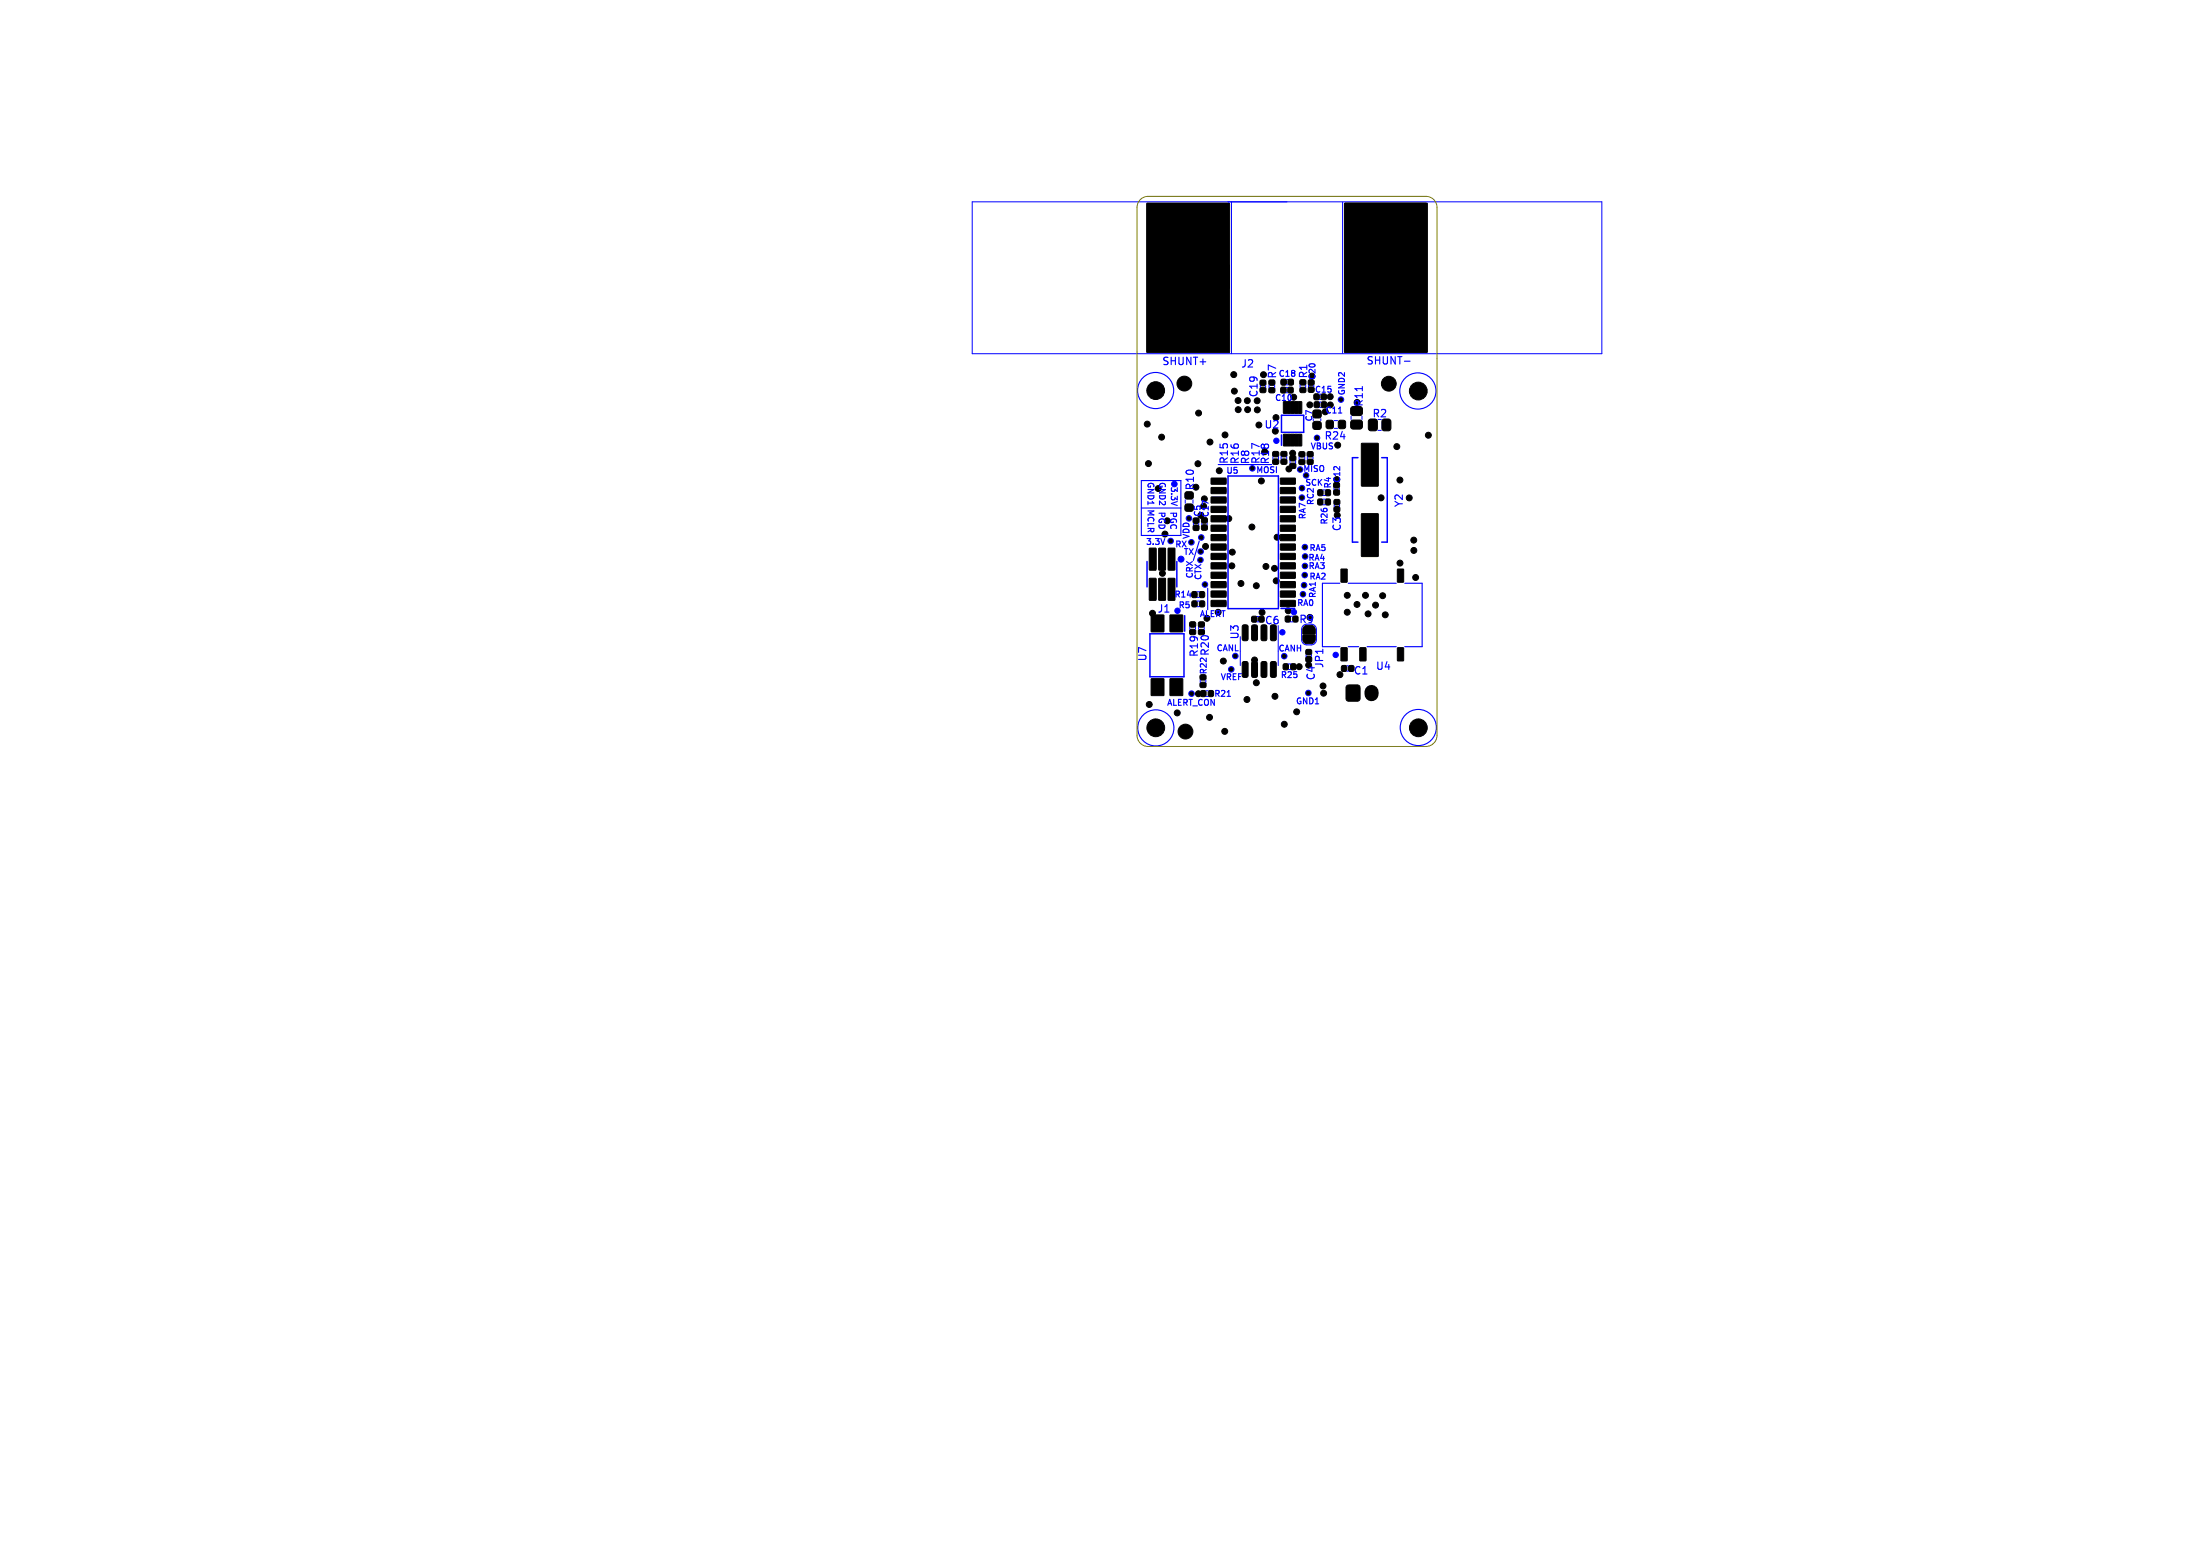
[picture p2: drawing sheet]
<svg xmlns="http://www.w3.org/2000/svg" width="297mm" height="210mm" viewBox="0 0 297 210" stroke-linecap="round" stroke-linejoin="round" font-family="sans-serif">
<g fill="#000" stroke="#000" stroke-width=".14">
<path d="M163.8 35.8h2.1v3.1h-2.1zM181.6 35.8h2.1v3.2h-2.1zM154.8 27.4l11.2 .1-.1 20.1-11.1-.1zM171.3 51.3h.2h.6v.2v.4l-.2 .1-.6-.1v-.1zM171.3 52.4l.2-.1 .6 .1v.1v.5h-.2h-.6v-.2zM173.3 54.2l.4 .1v1.5l-.4-.1zM173.8 54.2l.4 .1v1.5l-.4-.1zM174.3 54.2l.4 .1v1.5l-.4-.1zM174.8 54.2l.4 .1v1.5l-.4-.1zM175.3 54.2l.4 .1v1.5l-.4-.1zM175.5 51.3l.2-.1 .5 .1 .1 .2-.1 .4-.1 .1-.6-.1v-.2zM175.5 52.3h.2h.5l.1 .2-.1 .4-.1 .1-.6-.1v-.1z"/>
<path d="M179.1 56.8l.2-.1h.5l.2 .1v.8l-.1 .2-.6 .1-.2-.2zM180.8 56.8l.6-.1 .2 .1 .1 .8-.2 .2-.5 .1-.3-.2v-.7zM182.5 54.9h1.3l.1 .3v.7l-.3 .2-1.1-.1-.2-.3v-.6zM182.5 56.8h1.3l.1 .2v.8l-.3 .1h-1.1l-.2-.3v-.7zM184.8 56.7l.3-.1h.6l.2 .1 .1 1.1-.2 .3-.7 .1-.3-.2zM186.6 56.7l.3-.1h.6l.2 .1 .1 1.1-.2 .3-.7 .1-.3-.2zM181.5 27.4l11.2 .1-.1 20.1-11.1-.1zM155.2 74h.9l-.1 3-.8-.1zM156.4 74h.9v3l-.9-.1zM157.7 74h.9v3l-.9-.1zM160 66.5l.3-.1h.7l.1 .3v.5l-.3 .2-.7-.1-.1-.2zM160 68.1l.3-.1 .7 .1 .1 .2v.6l-.3 .1h-.7l-.1-.3z"/>
<path d="M163.5 64.5h2v.8l-2 .1zM163.5 65.8h2v.8h-2zM163.5 67.1h2v.7l-2 .1zM163.5 68.4l2-.1v.8l-2 .1zM163.5 69.6h2v.8h-2zM163.5 70.9h2v.8h-2zM163.5 72.2l2-.1v.8l-2 .1zM163.5 73.4h2v.8h-2zM163.5 74.7h2v.8h-2zM163.5 76h2v.7l-2 .1zM163.5 77.2h2v.8l-2 .1zM163.5 78.5h2v.8h-2z"/>
<path d="M163.5 79.8h2v.7l-2 .1zM171.9 61l.1-.1 .6 .1v.2v.4l-.2 .1-.5-.1-.1-.2zM171.9 62l.1-.1 .6 .1v.2v.4l-.2 .1-.5-.1-.1-.2zM173 61l.1-.1 .6 .1v.2v.4l-.2 .1-.5-.1-.1-.2zM173 62l.1-.1 .6 .1v.2v.4l-.2 .1-.5-.1-.1-.2zM173.3 58.6l.4 .1v1.5l-.4-.1zM173.8 58.6l.4 .1v1.5l-.4-.1zM174.2 62.6l.1-.1 .6 .1 .1 .1-.1 .5h-.2h-.5l-.1-.2zM174.2 61.5h.1h.6l.1 .2-.1 .5h-.2h-.5l-.1-.2zM174.3 58.6l.4 .1v1.5l-.4-.1zM172.9 79.8h1.9l.1 .7-2 .1zM172.9 78.5h1.9l.1 .8h-2z"/>
<path d="M172.9 77.2h1.9l.1 .8-2 .1zM172.9 76h1.9l.1 .7-2 .1zM172.9 74.7h1.9l.1 .8h-2zM172.9 73.4h1.9l.1 .8h-2zM172.9 72.2l1.9-.1 .1 .8-2 .1zM172.9 70.9h1.9l.1 .8h-2zM172.9 69.6h1.9l.1 .8h-2zM172.9 68.4l1.9-.1 .1 .8-2 .1zM172.9 67.1h1.9l.1 .7-2 .1zM172.9 65.8h1.9l.1 .8h-2zM172.9 64.5h1.9l.1 .8-2 .1zM174.8 58.6l.4 .1v1.5l-.4-.1z"/>
<path d="M175.3 58.6l.4 .1v1.5l-.4-.1zM175.4 61h.2h.5l.1 .2-.1 .4-.2 .1-.5-.1-.1-.1zM175.4 62h.2h.5l.1 .2-.1 .4-.2 .1-.5-.1-.1-.1zM176.5 61l.2-.1 .5 .1 .1 .2-.1 .4-.1 .1-.6-.1-.1-.2zM176.5 62h.2h.5l.1 .2-.1 .4-.1 .1-.6-.1-.1-.1zM177.9 67.4l.2-.1 .4 .1 .1 .2-.1 .5-.1 .1-.5-.1v-.2zM177.9 66.1h.2h.5v.2v.6h-.2h-.5v-.2zM179 67.4l.1-.1 .5 .1v.2v.5l-.2 .1-.4-.1-.1-.2zM179 66.1h.1h.5v.2v.6h-.2h-.4l-.1-.2zM181 76.8l.9 .1-.1 1.7-.8-.1zM183.8 69.3l2.3 .1-.1 5.7h-2.2zM183.8 59.8l2.3 .1-.1 5.7h-2.2z"/>
<path d="M188.7 76.8l.8 .1-.1 1.7-.8-.1zM155.4 83h1.7v2.3h-1.7zM155.4 91.6h1.7v2.3h-1.7zM155.2 78.1h.9l-.1 2.9h-.8zM156.4 78.1h.9v2.9h-.9zM158 83h1.7v2.3h-1.7zM158 91.6h1.7v2.3h-1.7zM157.7 78.1h.9v2.9h-.9zM160.7 84l.1-.1 .6 .1v.1v.5l-.2 .1-.5-.1-.1-.2zM160.7 85l.1-.1 .6 .1v.2v.4l-.2 .1-.5-.1-.1-.2zM160.9 79.9l.2-.1 .5 .1v.2v.5l-.2 .1-.5-.1v-.2zM161 81.1h.1h.5v.2v.6h-.2h-.4l-.1-.2z"/>
<path d="M161.8 85l.2-.1 .5 .1 .1 .2-.1 .4-.1 .1-.6-.1v-.2zM161.8 84l.2-.1 .5 .1 .1 .2-.1 .4-.1 .1-.6-.1v-.2zM162.1 93.3l.2-.1 .5 .1v.1v.6h-.2h-.5v-.2zM162.1 92.1h.1h.6v.2v.4l-.2 .1-.5-.1-.1-.1zM162.1 91.1h.1h.6v.2v.4l-.2 .1-.5-.1-.1-.1zM162 79.9l.1-.1 .5 .1v.2v.5l-.2 .1-.4-.1-.1-.2zM162 81.1h.1h.5v.2v.6h-.2h-.4l-.1-.2zM163.2 93.3l.1-.1 .5 .1v.1v.6h-.2h-.4l-.1-.2zM163.5 81.1l2-.1v.8l-2 .1zM167.8 84.4l.4-.1 .3 .2v1.7l-.2 .3h-.5l-.1-.2v-1.7zM167.8 89.4l.4-.1 .3 .1v1.8l-.2 .2h-.5l-.1-.1v-1.8zM169 84.4l.5-.1 .2 .2 .1 1.7-.2 .3h-.5l-.1-.2v-1.7z"/>
<path d="M169 89.4l.5-.1 .2 .1 .1 1.8-.2 .2h-.5l-.1-.1v-1.8zM170.3 84.4l.5-.1 .2 .2v1.7l-.1 .3h-.5l-.1-.2-.1-1.7zM170.3 89.4l.5-.1 .2 .1v1.8l-.1 .2h-.5l-.1-.1-.1-1.8zM171.6 84.4l.5-.1 .2 .2v1.7l-.1 .3h-.5l-.2-.2v-1.7zM171.6 89.4l.5-.1 .2 .1v1.8l-.1 .2h-.5l-.2-.1v-1.8zM173.3 89.6h.1h.5l.1 .2-.1 .5-.2 .1-.4-.1-.1-.1zM173.6 83.2l.1-.1 .5 .1v.2v.5l-.2 .1-.4-.1-.1-.2zM172.9 81.1l1.9-.1 .1 .8-2 .1zM174.3 89.6h.2h.4l.1 .2-.1 .5-.2 .1-.4-.1-.1-.1zM174.6 83.2l.1-.1 .5 .1 .1 .2-.1 .5-.2 .1-.4-.1-.1-.2zM176 84.6l.5-.2 .8 .1 .3 .4v.6l-1.7 .1v-.7zM175.9 85.7h1.6v.9l-.4 .3-.9-.1-.3-.4z"/>
<path d="M181 87.4l.9 .1-.1 1.7-.8-.1zM181.8 92.6l.3-.2h1.2l.2 .2 .1 1.7-.1 .3h-1.4l-.3-.1zM183.6 87.4l.8 .1v1.7l-.8-.1zM188.7 87.4l.8 .1-.1 1.7-.8-.1z"/>
<circle cx="154.9" cy="57.2" r=".4"/>
<circle cx="156" cy="52.7" r="1.2"/>
<circle cx="156.8" cy="59" r=".4"/>
<circle cx="159.9" cy="51.8" r="1"/>
<circle cx="161.8" cy="55.7" r=".4"/>
<circle cx="163.3" cy="59.7" r=".4"/>
<circle cx="165.4" cy="58.7" r=".4"/>
<circle cx="166.6" cy="50.6" r=".4"/>
<circle cx="166.6" cy="52.8" r=".4"/>
<circle cx="167.1" cy="54.1" r=".4"/>
<circle cx="167.2" cy="55.3" r=".4"/>
<circle cx="168.4" cy="54.1" r=".4"/>
<circle cx="168.4" cy="55.3" r=".4"/>
<circle cx="169.7" cy="54.1" r=".4"/>
<circle cx="169.7" cy="55.3" r=".4"/>
<circle cx="170" cy="57.4" r=".4"/>
<circle cx="170.5" cy="52.6" r=".44"/>
<circle cx="170.5" cy="51.6" r=".44"/>
<circle cx="170.6" cy="50.6" r=".4"/>
<circle cx="172.3" cy="56.4" r=".4"/>
<circle cx="173.2" cy="52.7" r=".44"/>
<circle cx="173.3" cy="51.6" r=".44"/>
<circle cx="174.2" cy="52.7" r=".44"/>
<circle cx="174.2" cy="51.6" r=".44"/>
<circle cx="174.7" cy="53.6" r=".4"/>
<circle cx="176.8" cy="54.6" r=".4"/>
<circle cx="177" cy="52.6" r=".44"/>
<circle cx="177" cy="51.7" r=".44"/>
<circle cx="177.7" cy="53.6" r=".44"/>
<circle cx="177.7" cy="54.6" r=".44"/>
<circle cx="177.8" cy="57.4" r=".63"/>
<circle cx="177.8" cy="55.8" r=".63"/>
<circle cx="177.8" cy="59.1" r=".3"/>
<circle cx="178.7" cy="53.6" r=".44"/>
<circle cx="178.7" cy="54.6" r=".44"/>
<circle cx="178.9" cy="55.6" r=".4"/>
<circle cx="179.6" cy="53.5" r=".4"/>
<circle cx="179.6" cy="54.7" r=".4"/>
<circle cx="181" cy="53.9" r=".3"/>
<circle cx="187.5" cy="51.8" r="1"/>
<circle cx="191.5" cy="52.8" r="1.2"/>
<circle cx="192.8" cy="58.7" r=".4"/>
<circle cx="155" cy="62.6" r=".4"/>
<circle cx="156.9" cy="77.4" r=".4"/>
<circle cx="157.3" cy="72.1" r=".4"/>
<circle cx="157.6" cy="70.3" r=".4"/>
<circle cx="158" cy="73" r=".3"/>
<circle cx="160.5" cy="70" r=".3"/>
<circle cx="160.8" cy="73.2" r=".3"/>
<circle cx="161.5" cy="71.3" r=".44"/>
<circle cx="161.5" cy="70.3" r=".44"/>
<circle cx="161.7" cy="62.6" r=".4"/>
<circle cx="162.1" cy="75.6" r=".3"/>
<circle cx="162.1" cy="74.4" r=".3"/>
<circle cx="162.2" cy="72.5" r=".3"/>
<circle cx="162.5" cy="68.3" r=".4"/>
<circle cx="162.6" cy="67.3" r=".4"/>
<circle cx="162.6" cy="71.2" r=".44"/>
<circle cx="162.6" cy="70.3" r=".44"/>
<circle cx="162.7" cy="78.9" r=".3"/>
<circle cx="162.7" cy="73.8" r=".4"/>
<circle cx="164.6" cy="63.5" r=".4"/>
<circle cx="165.9" cy="70" r=".4"/>
<circle cx="166.3" cy="76.4" r=".4"/>
<circle cx="166.4" cy="74.5" r=".4"/>
<circle cx="167.5" cy="78.8" r=".4"/>
<circle cx="169" cy="71.1" r=".4"/>
<circle cx="169.1" cy="63.2" r=".3"/>
<circle cx="169.6" cy="79.1" r=".4"/>
<circle cx="170.3" cy="64.9" r=".4"/>
<circle cx="170.9" cy="76.4" r=".4"/>
<circle cx="172.1" cy="76.7" r=".4"/>
<circle cx="172.3" cy="78.4" r=".4"/>
<circle cx="172.4" cy="72.5" r=".4"/>
<circle cx="174" cy="63.3" r=".4"/>
<circle cx="174.5" cy="61.2" r=".4"/>
<circle cx="175.5" cy="63.4" r=".3"/>
<circle cx="175.8" cy="67.2" r=".3"/>
<circle cx="175.8" cy="65.9" r=".3"/>
<circle cx="176" cy="79" r=".3"/>
<circle cx="176.1" cy="77.6" r=".3"/>
<circle cx="176.2" cy="73.8" r=".3"/>
<circle cx="176.2" cy="76.4" r=".3"/>
<circle cx="176.2" cy="75.1" r=".3"/>
<circle cx="176.3" cy="64.2" r=".3"/>
<circle cx="180.4" cy="65.5" r=".44"/>
<circle cx="180.4" cy="66.4" r=".44"/>
<circle cx="180.5" cy="67.8" r=".44"/>
<circle cx="180.5" cy="68.8" r=".44"/>
<circle cx="180.5" cy="69.5" r=".4"/>
<circle cx="180.6" cy="60.1" r=".4"/>
<circle cx="186.4" cy="67.2" r=".4"/>
<circle cx="188.6" cy="60.3" r=".4"/>
<circle cx="189" cy="64.8" r=".4"/>
<circle cx="189" cy="76" r=".4"/>
<circle cx="190.3" cy="67.2" r=".4"/>
<circle cx="190.9" cy="72.9" r=".4"/>
<circle cx="190.9" cy="74.3" r=".4"/>
<circle cx="191.1" cy="77.9" r=".4"/>
<circle cx="155.2" cy="95.1" r=".4"/>
<circle cx="155.6" cy="82.8" r=".4"/>
<circle cx="156" cy="98.2" r="1.2"/>
<circle cx="158.9" cy="96.2" r=".4"/>
<circle cx="160" cy="98.7" r="1"/>
<circle cx="160.9" cy="93.6" r=".3"/>
<circle cx="161.8" cy="93.6" r=".4"/>
<circle cx="163.3" cy="96.8" r=".4"/>
<circle cx="164.4" cy="82.6" r=".4"/>
<circle cx="165.2" cy="89.2" r=".4"/>
<circle cx="165.3" cy="98.7" r=".4"/>
<circle cx="166.2" cy="90.3" r=".3"/>
<circle cx="166.8" cy="88.5" r=".3"/>
<circle cx="168.3" cy="94.4" r=".4"/>
<circle cx="169.3" cy="83.6" r=".44"/>
<circle cx="169.4" cy="89.1" r=".4"/>
<circle cx="169.6" cy="92.1" r=".4"/>
<circle cx="170.3" cy="83.6" r=".44"/>
<circle cx="170.4" cy="82.7" r=".4"/>
<circle cx="172.1" cy="94" r=".4"/>
<circle cx="173.4" cy="88.6" r=".3"/>
<circle cx="173.4" cy="97.8" r=".4"/>
<circle cx="173.9" cy="82.4" r=".4"/>
<circle cx="175" cy="96.1" r=".4"/>
<circle cx="175.4" cy="90" r=".4"/>
<circle cx="175.9" cy="80.2" r=".3"/>
<circle cx="176.6" cy="93.5" r=".3"/>
<circle cx="176.7" cy="89.8" r=".4"/>
<circle cx="176.7" cy="88" r=".44"/>
<circle cx="176.7" cy="89" r=".44"/>
<circle cx="178.6" cy="92.6" r=".4"/>
<circle cx="178.7" cy="93.6" r=".4"/>
<circle cx="180.9" cy="91.1" r=".4"/>
<circle cx="181.4" cy="90.2" r=".44"/>
<circle cx="181.9" cy="80.4" r=".4"/>
<circle cx="181.9" cy="82.6" r=".4"/>
<circle cx="182.4" cy="90.2" r=".44"/>
<circle cx="183.2" cy="81.6" r=".4"/>
<circle cx="184.3" cy="80.4" r=".4"/>
<circle cx="184.7" cy="82.8" r=".4"/>
<circle cx="185.7" cy="81.7" r=".4"/>
<circle cx="186.7" cy="80.4" r=".4"/>
<circle cx="187" cy="83" r=".4"/>
<circle cx="191.5" cy="98.2" r="1.2"/>
</g>
<path d="M185.2 93.4v.3" fill="none" stroke="#000" stroke-width="1.9"/>
<g fill="#00f" stroke="#00f" stroke-width=".14">
<circle cx="158.5" cy="65.3" r=".37"/>
<circle cx="173.1" cy="85.3" r=".36"/>
<circle cx="180.3" cy="88.4" r=".36"/>
<circle cx="159.4" cy="75.5" r=".4"/>
<circle cx="159" cy="82.4" r=".36"/>
<circle cx="172.3" cy="59.5" r=".36"/>
<circle cx="174.7" cy="82.6" r=".36"/>
</g>
<g fill="none" stroke="#00f" stroke-width=".15">
<path d="M180.7 55.7h.4M183.9 52.2v.5M189.6 48.8h.8M154.1 64.9h5.3v7.4h-5.3zM154.1 68.6h5.3M161.9 73l-.8 2.6M163 79.4v2.9M164.5 62.7h7.2M180.9 78.7h-2.4v8.6h2.4M182 78.7h6.5M189.6 78.7h2.4v8.6h-2.4M165.7 94h.4"/>
<path d="M182 87.3h1.4M184.6 87.3h3.9"/>
<circle cx="156" cy="52.7" r="2.44"/>
<circle cx="191.4" cy="52.8" r="2.44"/>
<circle cx="156" cy="98.2" r="2.44"/>
<circle cx="191.5" cy="98.2" r="2.44"/>
</g>
<g fill="none" stroke="#00f" stroke-width=".14">
<path d="M131.2 27.2h85.1v20.5h-85.1zM166.3 27.2v20.5M181.3 27.3v20.4M170.9 52v.3M171.3 52v.3M172.1 52v.3M173.6 53h.2M173.6 52.3h.2M173.7 51.9h.2M175.5 52v.3M176.3 52v.3M176.6 52v.2"/>
<path d="M177.4 52v.2M178.1 53.9h.2M178.1 55h.3M178.1 54.3h.3M178.3 56.5v.3M180.1 57.8h.5M180.1 56.8h.5M182.4 56.2v.4M183.9 56.2v.4M186 58.1h.5M160 67.5v.4M161.1 67.5v.4"/>
<path d="M161.6 79.9h.3M161.8 70.6v.3M162.2 70.6v.2M163 70.6v.2M172.6 61.6v.4M173 61.6v.4M173.7 61.6v.4M174.2 62.2v.3M174.9 62.2v.3M175.4 61.7v.3M176.1 61.7v.3M176.5 61.7v.3"/>
<path d="M177.3 61.7v.3M178.6 68.1h.3M178.6 67.4h.3M178.6 66.1h.3M178.6 66.9h.3M180.1 68.2v.2M180.8 65.9v.2M180.8 68.2v.2M160.6 84.6v.3M161.4 84.6v.3M161.6 80.6h.3M161.6 81.9h.3"/>
<path d="M161.6 81.1h.3M161.8 84.6v.4M162 91.8v.3M162.6 84.6v.4M162.8 91.8v.3M162.8 93.2h.3M162.8 94h.3M167.4 85.9v3.9M169.7 83.9h.2M169.7 83.2h.2M172.6 84.4v5.4M173.9 90.4h.3"/>
<path d="M173.9 89.6h.3M174.2 83.9h.3M174.2 83.2h.3M176.3 88.4v.2M176.4 84.2l-.4 .2-.3 .4v1.6l.3 .5a1.22 1.22 0 0 0 1 .1l.5-.2 .2-.5v-1.6l-.4-.4-.3-.1M177 88.4v.2M181.8 90.6h.2M181.8 89.9h.2"/>
<circle cx="177.8" cy="59.1" r=".37"/>
<circle cx="181" cy="53.9" r=".37"/>
<circle cx="158" cy="73" r=".37"/>
<circle cx="160.5" cy="70" r=".37"/>
<circle cx="160.8" cy="73.2" r=".37"/>
<circle cx="162.1" cy="75.6" r=".37"/>
<circle cx="162.1" cy="74.4" r=".37"/>
<circle cx="162.2" cy="72.5" r=".37"/>
<circle cx="162.7" cy="78.9" r=".37"/>
<circle cx="169.1" cy="63.2" r=".37"/>
<circle cx="175.5" cy="63.4" r=".37"/>
<circle cx="175.8" cy="67.2" r=".37"/>
<circle cx="175.8" cy="65.9" r=".37"/>
<circle cx="176.1" cy="79" r=".37"/>
<circle cx="176.1" cy="77.6" r=".37"/>
<circle cx="176.2" cy="73.8" r=".37"/>
<circle cx="176.2" cy="76.4" r=".37"/>
<circle cx="176.2" cy="75.1" r=".37"/>
<circle cx="176.3" cy="64.2" r=".37"/>
<circle cx="160.9" cy="93.6" r=".37"/>
<circle cx="166.2" cy="90.3" r=".37"/>
<circle cx="166.8" cy="88.5" r=".37"/>
<circle cx="173.4" cy="88.6" r=".37"/>
<circle cx="175.9" cy="80.2" r=".37"/>
<circle cx="176.6" cy="93.5" r=".37"/>
</g>
<path d="M173 56h3v2.3h-3zM173 58.7v1.4M154.9 75.8v3.4M158.9 75.8v3.4M165.8 64.2h6.8v17.9h-6.8zM183.3 61.8h-.7v11.4h.7M186.5 61.8h.8v11.4h-.8M155.2 85.5h4.6v5.8h-4.6zM159.9 83.1v2.1M172.9 82.1h1.9" fill="none" stroke="#00f" stroke-width=".2"/>
<path d="M154 26.9l.4-.3 .6-.1h37.5a1.5 1.5 0 0 1 1.5 1.5v71.3a1.5 1.5 0 0 1-1.5 1.5h-37.5a1.5 1.5 0 0 1-1.5-1.5v-71.3l.2-.7z" fill="none" stroke="#808000" stroke-width=".14"/>
<g font-size="1.4" fill="#00f">
<text x="156.9" y="49.4">SHUNT+</text>
<text x="167.5" y="49.9">J2</text>
<text x="170" y="53.7" transform="rotate(-90 170 53.7)">C19</text>
<text x="172.5" y="51.2" transform="rotate(-90 172.5 51.2)">R7</text>
<text x="176.7" y="51.1" transform="rotate(-90 176.7 51.1)">R1</text>
<text x="184.5" y="49.3">SHUNT-</text>
<text x="170.6" y="58.1">U2</text>
<text x="178.7" y="59.6">R24</text>
<text x="184.2" y="55" transform="rotate(-90 184.2 55)">R11</text>
<text x="185.2" y="56.6">R2</text>
<text x="166" y="62.7" transform="rotate(-90 166 62.7)">R15</text>
<text x="167.5" y="62.7" transform="rotate(-90 167.5 62.7)">R16</text>
<text x="168.9" y="62.7" transform="rotate(-90 168.9 62.7)">R8</text>
<text x="170.3" y="62.7" transform="rotate(-90 170.3 62.7)">R17</text>
<text x="171.6" y="62.7" transform="rotate(-90 171.6 62.7)">R18</text>
<text x="161.4" y="66.2" transform="rotate(-90 161.4 66.2)">R10</text>
<text x="181.3" y="71.8" transform="rotate(-90 181.3 71.8)">C3</text>
<text x="189.6" y="68.5" transform="rotate(-90 189.6 68.5)">Y2</text>
<text x="156.2" y="82.9">J1</text>
<text x="155" y="89.3" transform="rotate(-90 155 89.3)">U7</text>
<text x="162" y="88.7" transform="rotate(-90 162 88.7)">R19</text>
<text x="163.5" y="88.6" transform="rotate(-90 163.5 88.6)">R20</text>
<text x="167.5" y="86.4" transform="rotate(-90 167.5 86.4)">U3</text>
<text x="170.7" y="84.5">C6</text>
<text x="175.3" y="84.4">R9</text>
<text x="177.8" y="91.9" transform="rotate(-90 177.8 91.9)">C4</text>
<text x="178.9" y="90.2" transform="rotate(-90 178.9 90.2)">JP1</text>
<text x="182.7" y="91.3">C1</text>
<text x="185.7" y="90.7">U4</text>
</g>
<g font-size="1.1" fill="#00f">
<text x="172.5" y="51.1">C18</text>
<text x="177.4" y="53.2">C15</text>
<text x="177.8" y="51.4" transform="rotate(-90 177.8 51.4)">C20</text>
<text x="181.8" y="53.4" transform="rotate(-90 181.8 53.4)">GND2</text>
<text x="172.1" y="54.3">C10</text>
<text x="177.4" y="57" transform="rotate(-90 177.4 57)">C7</text>
<text x="178.9" y="56">C11</text>
<text x="154.8" y="65.1" transform="rotate(90 154.8 65.1)">GND1</text>
<text x="156.4" y="65.1" transform="rotate(90 156.4 65.1)">GND2</text>
<text x="158" y="65.7" transform="rotate(90 158 65.7)">3.3V</text>
<text x="165.5" y="64.2">U5</text>
<text x="169.5" y="64.1">MOSI</text>
<text x="175.9" y="63.9">MISO</text>
<text x="176.1" y="65.8">SCK</text>
<text x="176.8" y="60.9">VBUS</text>
<text x="181.2" y="65.2" transform="rotate(-90 181.2 65.2)">C12</text>
<text x="154.8" y="68.8" transform="rotate(90 154.8 68.8)">MCLR</text>
<text x="156.3" y="69.1" transform="rotate(90 156.3 69.1)">PGD</text>
<text x="157.9" y="69.1" transform="rotate(90 157.9 69.1)">PGC</text>
<text x="162.3" y="69.8" transform="rotate(-90 162.3 69.8)">C5</text>
<text x="163.4" y="69.9" transform="rotate(-90 163.4 69.9)">C17</text>
<text x="176.5" y="70.2" transform="rotate(-90 176.5 70.2)">RA7</text>
<text x="177.6" y="68.3" transform="rotate(-90 177.6 68.3)">RC2</text>
<text x="179.4" y="70.9" transform="rotate(-90 179.4 70.9)">R26</text>
<text x="179.9" y="66" transform="rotate(-90 179.9 66)">R4</text>
<text x="154.6" y="73.8">3.3V</text>
<text x="158.6" y="74.1">RX</text>
<text x="159.7" y="75.1">TX</text>
<text x="160.8" y="72.8" transform="rotate(-90 160.8 72.8)">VDD</text>
<text x="176.5" y="75.9">RA4</text>
<text x="176.6" y="77">RA3</text>
<text x="176.7" y="74.6">RA5</text>
<text x="158.5" y="80.9">R14</text>
<text x="159" y="82.3">R5</text>
<text x="161.3" y="78.1" transform="rotate(-90 161.3 78.1)">CRX</text>
<text x="161.9" y="83.5">ALERT</text>
<text x="162.4" y="78.4" transform="rotate(-90 162.4 78.4)">CTX</text>
<text x="175" y="82">RA0</text>
<text x="176.7" y="78.5">RA2</text>
<text x="177.9" y="80.8" transform="rotate(-90 177.9 80.8)">RA1</text>
<text x="164.2" y="88.1">CANL</text>
<text x="172.5" y="88.2">CANH</text>
<text x="157.5" y="95.5">ALERT_CON</text>
<text x="163.1" y="91.1" transform="rotate(-90 163.1 91.1)">R22</text>
<text x="163.8" y="94.3">R21</text>
<text x="164.7" y="92">VREF</text>
<text x="172.8" y="91.7">R25</text>
<text x="174.9" y="95.3">GND1</text>
</g>
</svg>
